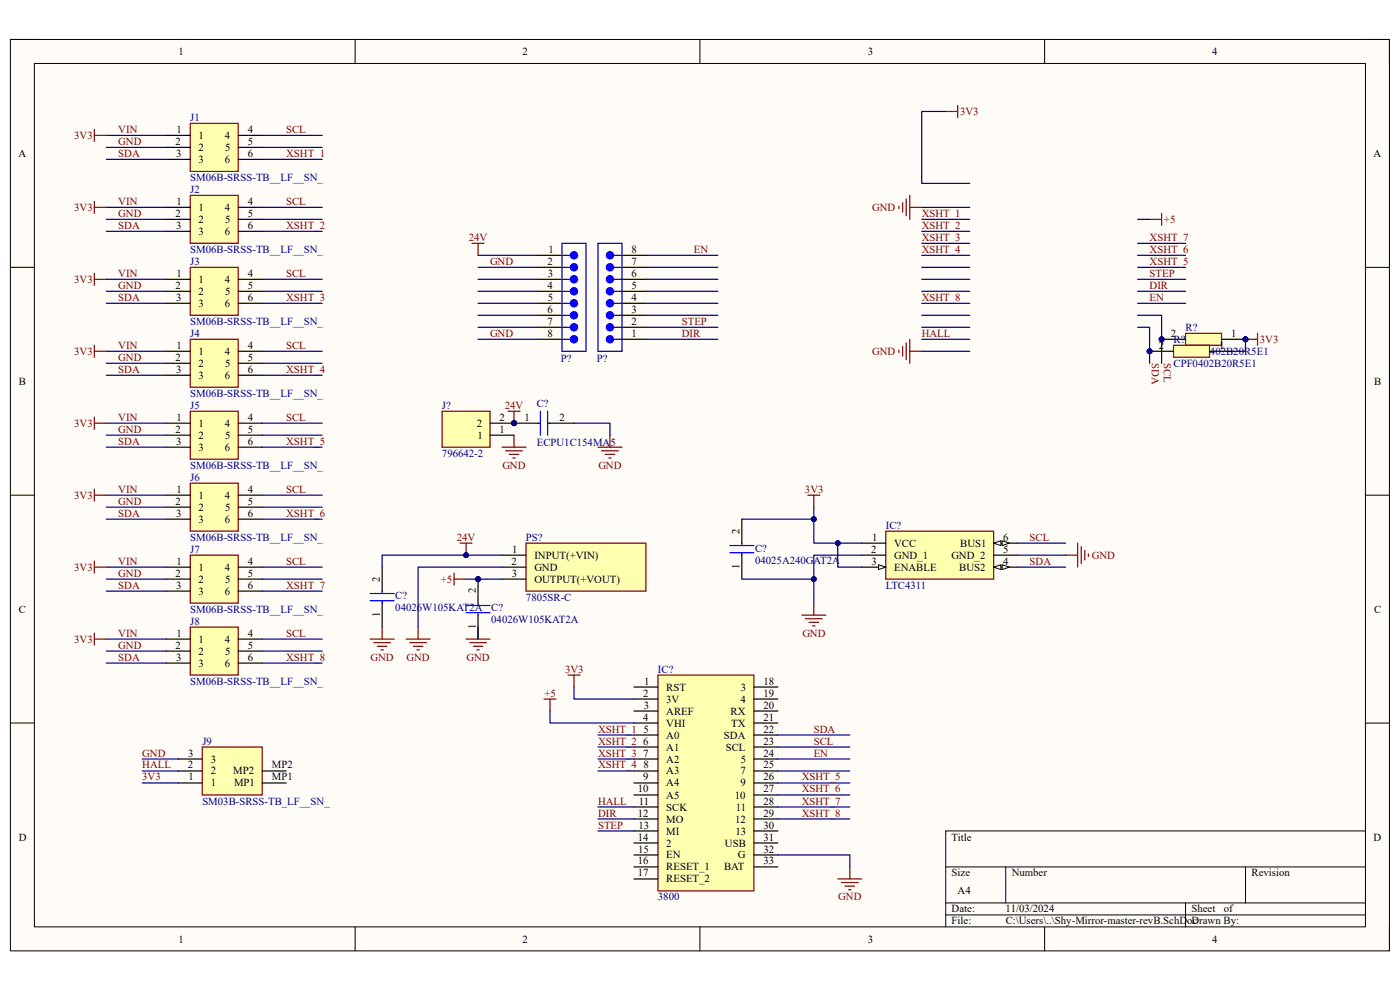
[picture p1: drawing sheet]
<svg xmlns="http://www.w3.org/2000/svg" width="297mm" height="210mm" viewBox="0 0 297 210" stroke-linecap="round" stroke-linejoin="round" font-family="sans-serif">
<path d="M2.2 8.4h292.6v193.3h-292.6z" fill-rule="evenodd" fill="#fffcf8"/>
<path d="M2.2 8.4h292.6v193.3h-292.6z" fill="none" stroke="#000" stroke-width=".21"/>
<path d="M7.3 13.5h282.4v183.1h-282.4z" fill-rule="evenodd" fill="#fffcf8"/>
<g fill="none" stroke="#000" stroke-width=".21">
<path d="M2.2 8.4h5.1M7.3 13.5h282.4v183.1h-282.4zM75.3 8.4v5.1M148.5 8.4v5.1M221.6 8.4v5.1M289.7 8.4h5.1v5.1M2.2 56.7h5.1M289.7 56.7h5.1M2.2 105h5.1M289.7 105.1h5.1M2.2 153.4h5.1M289.7 153.4h5.1"/>
<path d="M289.7 176.3h-89.1v20.3M75.3 196.6v5.1M148.5 196.6v5.1M200.6 183.9h89.1M200.6 191.5h89.1M200.6 194.1h89.1M213.4 183.9v7.6M221.6 196.6v5.1M251.5 191.5v5.1M264.2 183.9v7.6M294.8 196.6v5.1"/>
</g>
<path d="M200.6 23.6h2.6M203.2 22.4v2.5M190.7 43.7v.5M191.5 43v2M192.2 42.2v3.6M193 41.4v5.1M193 44h2.5" fill="none" stroke="#800000" stroke-width=".25"/>
<circle cx="264.2" cy="72" r=".51" fill="#000080"/>
<circle cx="264.2" cy="72" r=".51" fill="none" stroke="#000080" stroke-width=".21"/>
<circle cx="246.4" cy="72" r=".51" fill="#000080"/>
<circle cx="246.4" cy="72" r=".51" fill="none" stroke="#000080" stroke-width=".21"/>
<path d="M251.5 70.7h7.7v2.5h-7.7z" fill-rule="evenodd" fill="#ffffb0"/>
<path d="M251.5 70.7h7.7v2.5h-7.7z" fill="none" stroke="#800000" stroke-width=".25"/>
<path d="M259.2 72h5" fill="none" stroke="#000" stroke-width=".25"/>
<circle cx="264.2" cy="72" r=".51" fill="#000080"/>
<circle cx="264.2" cy="72" r=".51" fill="none" stroke="#000080" stroke-width=".21"/>
<path d="M246.4 72h5.1" fill="none" stroke="#000" stroke-width=".25"/>
<circle cx="246.4" cy="72" r=".51" fill="#000080"/>
<circle cx="246.4" cy="72" r=".51" fill="none" stroke="#000080" stroke-width=".21"/>
<circle cx="243.9" cy="74.5" r=".51" fill="#000080"/>
<circle cx="243.9" cy="74.5" r=".51" fill="none" stroke="#000080" stroke-width=".21"/>
<path d="M249 73.2h7.6v2.6h-7.6z" fill-rule="evenodd" fill="#ffffb0"/>
<path d="M249 73.2h7.6v2.6h-7.6z" fill="none" stroke="#800000" stroke-width=".25"/>
<path d="M243.9 74.5h5.1M256.6 74.5h5.1" fill="none" stroke="#000" stroke-width=".25"/>
<circle cx="243.9" cy="74.5" r=".51" fill="#000080"/>
<circle cx="243.9" cy="74.5" r=".51" fill="none" stroke="#000080" stroke-width=".21"/>
<path d="M264.2 72h2.6M266.8 70.7v2.5" fill="none" stroke="#800000" stroke-width=".25"/>
<circle cx="264.2" cy="72" r=".51" fill="#000080"/>
<circle cx="264.2" cy="72" r=".51" fill="none" stroke="#000080" stroke-width=".21"/>
<path d="M40.4 26.2h10.1v10.2h-10.1z" fill-rule="evenodd" fill="#ffffb0"/>
<path d="M40.4 26.2h10.1v10.2h-10.1z" fill="none" stroke="#800000" stroke-width=".25"/>
<path d="M35.3 28.7h5.1M35.3 31.3h5.1M35.3 33.8h5.1M50.5 28.7h5.1M50.5 31.3h5.1M50.5 33.8h5.1" fill="none" stroke="#000" stroke-width=".25"/>
<path d="M40.4 41.4h10.1v10.2h-10.1z" fill-rule="evenodd" fill="#ffffb0"/>
<path d="M40.4 41.4h10.1v10.2h-10.1z" fill="none" stroke="#800000" stroke-width=".25"/>
<path d="M35.3 44h5.1M35.3 46.5h5.1M35.3 49.1h5.1M50.5 44h5.1M50.5 46.5h5.1M50.5 49.1h5.1" fill="none" stroke="#000" stroke-width=".25"/>
<path d="M40.4 56.7h10.1v10.2h-10.1z" fill-rule="evenodd" fill="#ffffb0"/>
<path d="M40.4 56.7h10.1v10.2h-10.1z" fill="none" stroke="#800000" stroke-width=".25"/>
<path d="M35.3 59.3h5.1M50.5 59.3h5.1M35.3 61.8h5.1M35.3 64.3h5.1M50.5 61.8h5.1M50.5 64.3h5.1" fill="none" stroke="#000" stroke-width=".25"/>
<path d="M40.4 72h10.1v10.1h-10.1z" fill-rule="evenodd" fill="#ffffb0"/>
<path d="M40.4 72h10.1v10.1h-10.1z" fill="none" stroke="#800000" stroke-width=".25"/>
<path d="M35.3 74.5h5.1M35.3 77.1h5.1M35.3 79.6h5.1M50.5 74.5h5.1M50.5 77.1h5.1M50.5 79.6h5.1" fill="none" stroke="#000" stroke-width=".25"/>
<path d="M40.4 87.2h10.1v10.2h-10.1z" fill-rule="evenodd" fill="#ffffb0"/>
<path d="M40.4 87.2h10.1v10.2h-10.1z" fill="none" stroke="#800000" stroke-width=".25"/>
<path d="M35.3 89.8h5.1M35.3 92.3h5.1M35.3 94.9h5.1M50.5 89.8h5.1M50.5 92.3h5.1M50.5 94.9h5.1" fill="none" stroke="#000" stroke-width=".25"/>
<path d="M40.4 102.5h10.1v10.2h-10.1z" fill-rule="evenodd" fill="#ffffb0"/>
<path d="M40.4 102.5h10.1v10.2h-10.1z" fill="none" stroke="#800000" stroke-width=".25"/>
<path d="M35.3 105h5.1M35.3 107.6h5.1M35.3 110.1h5.1M50.5 105h5.1M50.5 107.6h5.1M50.5 110.1h5.1" fill="none" stroke="#000" stroke-width=".25"/>
<path d="M40.4 117.8h10.1v10.1h-10.1z" fill-rule="evenodd" fill="#ffffb0"/>
<path d="M40.4 117.8h10.1v10.1h-10.1z" fill="none" stroke="#800000" stroke-width=".25"/>
<path d="M35.3 120.3h5.1M35.3 122.9h5.1M35.3 125.4h5.1M50.5 120.3h5.1M50.5 122.9h5.1M50.5 125.4h5.1" fill="none" stroke="#000" stroke-width=".25"/>
<path d="M40.4 133h10.1v10.2h-10.1z" fill-rule="evenodd" fill="#ffffb0"/>
<path d="M40.4 133h10.1v10.2h-10.1z" fill="none" stroke="#800000" stroke-width=".25"/>
<path d="M35.3 135.6h5.1M35.3 138.1h5.1M50.5 135.6h5.1M50.5 138.1h5.1M35.3 140.7h5.1M50.5 140.7h5.1" fill="none" stroke="#000" stroke-width=".25"/>
<path d="M187.9 112.7h22.9v10.2h-22.9z" fill-rule="evenodd" fill="#ffffb0"/>
<path d="M187.9 112.7h22.9v10.2h-22.9z" fill="none" stroke="#800000" stroke-width=".25"/>
<path d="M182.8 115.2h5.1M182.8 117.8h5.1M182.8 120.3h5.1" fill="none" stroke="#000" stroke-width=".25"/>
<path d="M186.4 119.8l1.5 .5-1.5 .5z" fill="#f8fcff"/>
<path d="M186.4 119.8l1.5 .5-1.5 .5z" fill="none" stroke="#000" stroke-width=".21"/>
<path d="M210.8 115.2h5.1" fill="none" stroke="#000" stroke-width=".25"/>
<path d="M210.8 115.2l1.5-.5v1z" fill="#f8fcff"/>
<path d="M210.8 115.2l1.5-.5v1z" fill="none" stroke="#000" stroke-width=".21"/>
<path d="M212.6 114.7l1.5 .5-1.5 .5z" fill="#f8fcff"/>
<path d="M212.6 114.7l1.5 .5-1.5 .5z" fill="none" stroke="#000" stroke-width=".21"/>
<path d="M210.8 117.8h5.1M210.8 120.3h5.1" fill="none" stroke="#000" stroke-width=".25"/>
<path d="M210.8 120.3l1.5-.5v1z" fill="#f8fcff"/>
<path d="M210.8 120.3l1.5-.5v1z" fill="none" stroke="#000" stroke-width=".21"/>
<path d="M212.6 119.8l1.5 .5-1.5 .5z" fill="#f8fcff"/>
<path d="M212.6 119.8l1.5 .5-1.5 .5z" fill="none" stroke="#000" stroke-width=".21"/>
<path d="M171.4 105.1h2.5M172.7 105v2.6M226.1 117.8h2.5M228.6 115.2v5.1M229.4 116v3.5M230.1 116.7v2.1M230.9 117.5v.5M170.1 130.5h5.1M170.9 131.3h3.5M171.6 132h2.1M172.4 132.8h.5M172.7 127.9v2.6" fill="none" stroke="#800000" stroke-width=".25"/>
<path d="M157.4 110.1v5.1M157.4 117.8v5.1" fill="none" stroke="#000" stroke-width=".25"/>
<path d="M154.8 117.3h5.1M154.8 115.7h5.1M157.4 115.2v.5M157.4 117.3v.5" fill="none" stroke="#00f" stroke-width=".25"/>
<path d="M42.9 158.5h12.7v10.1h-12.7z" fill-rule="evenodd" fill="#ffffb0"/>
<path d="M42.9 158.5h12.7v10.1h-12.7z" fill="none" stroke="#800000" stroke-width=".25"/>
<path d="M37.8 166.1h5.1M37.8 163.6h5.1M37.8 161h5.1M55.6 166.1h5.1M55.6 163.6h5.1" fill="none" stroke="#000" stroke-width=".25"/>
<path d="M200.6 23.6h-5.1v15.3h10.2M195.5 44h10.2M241.3 69.4h2.6v7.7" fill="none" stroke="#000080" stroke-width=".25"/>
<circle cx="243.9" cy="74.5" r=".51" fill="#000080"/>
<circle cx="243.9" cy="74.5" r=".51" fill="none" stroke="#000080" stroke-width=".21"/>
<path d="M241.3 66.9h5.1v10.2" fill="none" stroke="#000080" stroke-width=".25"/>
<circle cx="246.4" cy="72" r=".51" fill="#000080"/>
<circle cx="246.4" cy="72" r=".51" fill="none" stroke="#000080" stroke-width=".21"/>
<path d="M264.2 72v2.5h-2.5" fill="none" stroke="#000080" stroke-width=".25"/>
<circle cx="264.2" cy="72" r=".51" fill="#000080"/>
<circle cx="264.2" cy="72" r=".51" fill="none" stroke="#000080" stroke-width=".21"/>
<g fill="none" stroke="#000080" stroke-width=".25">
<path d="M22.6 28.7h12.7M22.6 31.3h12.7M22.6 33.8h12.7M55.6 28.7h12.7M55.6 31.3h12.7M55.6 33.8h12.7M22.6 44h12.7M22.6 46.5h12.7M22.6 49.1h12.7M55.6 44h12.7M55.6 46.5h12.7M55.6 49.1h12.7"/>
<path d="M55.6 59.3h12.7M195.5 46.5h10.2M195.5 49.1h10.2M195.5 59.3h10.2M195.5 51.6h10.2M195.5 54.2h10.2M195.5 56.7h10.2M22.6 61.8h12.7M22.6 64.3h12.7M22.6 74.5h12.7M22.6 79.6h12.7M55.6 61.8h12.7"/>
<path d="M55.6 64.3h12.7M55.6 74.5h12.7M55.6 79.6h12.7M55.6 77.1h12.7M195.5 61.8h10.2M195.5 64.3h10.2M22.6 92.3h12.7M22.6 94.9h12.7M55.6 92.3h12.7M55.6 94.9h12.7M55.6 89.8h12.7M22.6 105h12.7"/>
<path d="M22.6 107.6h12.7M22.6 110.1h12.7M55.6 105h12.7M55.6 107.6h12.7M55.6 110.1h12.7M182.8 117.8h-10.1v10.1M22.6 120.3h12.7M22.6 122.9h12.7M22.6 125.4h12.7M22.6 135.6h12.7M22.6 138.1h12.7M55.6 120.3h12.7"/>
<path d="M55.6 122.9h12.7M55.6 125.4h12.7M55.6 135.6h12.7M55.6 138.1h12.7M22.6 140.7h12.7M55.6 140.7h12.7"/>
</g>
<circle cx="172.7" cy="122.9" r=".51" fill="#000080"/>
<circle cx="172.7" cy="122.9" r=".51" fill="none" stroke="#000080" stroke-width=".21"/>
<path d="M177.7 115.2v5.1h5.1M215.9 115.2h10.2M215.9 117.8h10.2M215.9 120.3h10.2" fill="none" stroke="#000080" stroke-width=".25"/>
<circle cx="177.7" cy="115.2" r=".51" fill="#000080"/>
<circle cx="177.7" cy="115.2" r=".51" fill="none" stroke="#000080" stroke-width=".21"/>
<path d="M172.7 107.6v7.6h10.1" fill="none" stroke="#000080" stroke-width=".25"/>
<circle cx="177.7" cy="115.2" r=".51" fill="#000080"/>
<circle cx="177.7" cy="115.2" r=".51" fill="none" stroke="#000080" stroke-width=".21"/>
<circle cx="172.7" cy="110.1" r=".51" fill="#000080"/>
<circle cx="172.7" cy="110.1" r=".51" fill="none" stroke="#000080" stroke-width=".21"/>
<path d="M157.4 110.1h15.3" fill="none" stroke="#000080" stroke-width=".25"/>
<circle cx="172.7" cy="110.1" r=".51" fill="#000080"/>
<circle cx="172.7" cy="110.1" r=".51" fill="none" stroke="#000080" stroke-width=".21"/>
<path d="M157.4 122.9h15.3" fill="none" stroke="#000080" stroke-width=".25"/>
<circle cx="172.7" cy="122.9" r=".51" fill="#000080"/>
<circle cx="172.7" cy="122.9" r=".51" fill="none" stroke="#000080" stroke-width=".21"/>
<path d="M22.6 59.3h12.7M22.6 77.1h12.7M195.5 72h10.2M195.5 74.5h10.2M22.6 89.8h12.7M30.2 161h7.6M30.2 163.6h7.6M30.2 166.1h7.6" fill="none" stroke="#000080" stroke-width=".25"/>
<g fill="none" stroke="#800000" stroke-width=".25">
<path d="M20 27.5v2.5M20 28.7h2.6M20 42.7v2.6M20 58v2.5M20 59.3h2.6M20 44h2.6M20 73.2v2.6M20 74.5h2.6M190.7 74.3v.5M191.5 73.5v2M192.2 72.7v3.6M193 74.5h2.5"/>
<path d="M193 72v5.1M20 88.5v2.6M20 89.8h2.6M20 103.8v2.5M20 119v2.6M20 105h2.6M20 134.3v2.5M20 135.6h2.6M20 120.3h2.6"/>
</g>
<path d="M114.1 56.7h5.1M114.1 54.2h5.1" fill="none" stroke="#000" stroke-width=".25"/>
<path d="M119.2 56.7h1.8" fill="none" stroke="#00f" stroke-width=".25"/>
<circle cx="121.8" cy="56.7" r=".76" fill="#00f"/>
<g fill="none" stroke="#00f" stroke-width=".25">
<path d="M119.2 54.2h1.8M119.2 59.3h1.8"/>
<circle cx="121.8" cy="56.7" r=".76"/>
</g>
<path d="M114.1 59.3h5.1" fill="none" stroke="#000" stroke-width=".25"/>
<circle cx="121.8" cy="59.2" r=".76" fill="#00f"/>
<g fill="none" stroke="#00f" stroke-width=".25">
<path d="M119.2 61.8h1.8"/>
<circle cx="121.8" cy="59.2" r=".76"/>
</g>
<path d="M114.1 61.8h5.1" fill="none" stroke="#000" stroke-width=".25"/>
<circle cx="121.8" cy="61.8" r=".76" fill="#00f"/>
<g fill="none" stroke="#00f" stroke-width=".25">
<path d="M119.2 64.3h1.8"/>
<circle cx="121.8" cy="61.8" r=".76"/>
</g>
<path d="M114.1 64.3h5.1" fill="none" stroke="#000" stroke-width=".25"/>
<circle cx="121.8" cy="64.3" r=".76" fill="#00f"/>
<g fill="none" stroke="#00f" stroke-width=".25">
<path d="M119.2 66.9h1.8"/>
<circle cx="121.8" cy="64.3" r=".76"/>
</g>
<path d="M114.1 66.9h5.1" fill="none" stroke="#000" stroke-width=".25"/>
<circle cx="121.8" cy="66.9" r=".76" fill="#00f"/>
<g fill="none" stroke="#00f" stroke-width=".25">
<path d="M119.2 69.4h1.8"/>
<circle cx="121.8" cy="66.9" r=".76"/>
</g>
<path d="M114.1 69.4h5.1" fill="none" stroke="#000" stroke-width=".25"/>
<circle cx="121.8" cy="69.4" r=".76" fill="#00f"/>
<g fill="none" stroke="#00f" stroke-width=".25">
<path d="M119.2 72h1.8"/>
<circle cx="121.8" cy="69.4" r=".76"/>
</g>
<path d="M114.1 72h5.1" fill="none" stroke="#000" stroke-width=".25"/>
<circle cx="121.8" cy="72" r=".76" fill="#00f"/>
<g fill="none" stroke="#00f" stroke-width=".25">
<path d="M119.2 51.6h5.1v22.9h-5.1z"/>
<circle cx="121.8" cy="72" r=".76"/>
</g>
<circle cx="121.8" cy="54.2" r=".76" fill="#00f"/>
<g fill="none" stroke="#00f" stroke-width=".25">
<path d="M130.2 69.4h1.7"/>
<circle cx="121.8" cy="54.2" r=".76"/>
</g>
<path d="M131.9 69.4h5.1M131.9 72h5.1" fill="none" stroke="#000" stroke-width=".25"/>
<circle cx="129.4" cy="69.4" r=".76" fill="#00f"/>
<g fill="none" stroke="#00f" stroke-width=".25">
<path d="M130.2 72h1.7M130.2 66.9h1.7"/>
<circle cx="129.4" cy="69.4" r=".76"/>
</g>
<path d="M131.9 66.9h5.1" fill="none" stroke="#000" stroke-width=".25"/>
<circle cx="129.4" cy="66.9" r=".76" fill="#00f"/>
<g fill="none" stroke="#00f" stroke-width=".25">
<path d="M130.2 64.3h1.7"/>
<circle cx="129.4" cy="66.9" r=".76"/>
</g>
<path d="M131.9 64.3h5.1" fill="none" stroke="#000" stroke-width=".25"/>
<circle cx="129.4" cy="64.3" r=".76" fill="#00f"/>
<g fill="none" stroke="#00f" stroke-width=".25">
<path d="M130.2 61.8h1.7"/>
<circle cx="129.4" cy="64.3" r=".76"/>
</g>
<path d="M131.9 61.8h5.1" fill="none" stroke="#000" stroke-width=".25"/>
<circle cx="129.4" cy="61.8" r=".76" fill="#00f"/>
<g fill="none" stroke="#00f" stroke-width=".25">
<path d="M130.2 59.3h1.7"/>
<circle cx="129.4" cy="61.8" r=".76"/>
</g>
<path d="M131.9 59.3h5.1" fill="none" stroke="#000" stroke-width=".25"/>
<circle cx="129.4" cy="59.2" r=".76" fill="#00f"/>
<g fill="none" stroke="#00f" stroke-width=".25">
<path d="M130.2 56.7h1.7"/>
<circle cx="129.4" cy="59.2" r=".76"/>
</g>
<path d="M131.9 56.7h5.1" fill="none" stroke="#000" stroke-width=".25"/>
<circle cx="129.4" cy="56.7" r=".76" fill="#00f"/>
<g fill="none" stroke="#00f" stroke-width=".25">
<path d="M130.2 54.2h1.7"/>
<circle cx="129.4" cy="56.7" r=".76"/>
</g>
<path d="M131.9 54.2h5.1" fill="none" stroke="#000" stroke-width=".25"/>
<circle cx="129.4" cy="54.2" r=".76" fill="#00f"/>
<g fill="none" stroke="#00f" stroke-width=".25">
<path d="M126.9 51.6h5v22.9h-5z"/>
<circle cx="129.4" cy="54.2" r=".76"/>
</g>
<circle cx="129.4" cy="72" r=".76" fill="#00f"/>
<circle cx="129.4" cy="72" r=".76" fill="none" stroke="#00f" stroke-width=".25"/>
<g fill="none" stroke="#000080" stroke-width=".25">
<path d="M101.4 54.2h12.7M101.4 56.7h12.7M101.4 59.3h12.7M137 54.2h15.3M137 56.7h15.3M137 59.3h15.3M241.3 54.2h10.2M241.3 56.7h10.2M241.3 59.3h10.2M241.3 51.6h10.2M101.4 61.8h12.7M101.4 64.3h12.7"/>
<path d="M101.4 66.9h12.7M101.4 69.4h12.7M101.4 72h12.7M137 61.8h15.3M137 64.3h15.3M137 66.9h15.3M137 69.4h15.3M137 72h15.3M195.5 66.9h10.2M195.5 69.4h10.2M241.3 61.8h10.2M241.3 64.3h10.2"/>
</g>
<circle cx="109.1" cy="89.8" r=".51" fill="#000080"/>
<circle cx="109.1" cy="89.8" r=".51" fill="none" stroke="#000080" stroke-width=".21"/>
<path d="M93.8 87.2h10.2v7.7h-10.2z" fill-rule="evenodd" fill="#ffffb0"/>
<path d="M93.8 87.2h10.2v7.7h-10.2z" fill="none" stroke="#800000" stroke-width=".25"/>
<path d="M104 92.3h5.1M104 89.8h5.1" fill="none" stroke="#000" stroke-width=".25"/>
<circle cx="109.1" cy="89.8" r=".51" fill="#000080"/>
<circle cx="109.1" cy="89.8" r=".51" fill="none" stroke="#000080" stroke-width=".21"/>
<path d="M107.8 87.2h2.5M109.1 87.2v2.6" fill="none" stroke="#800000" stroke-width=".25"/>
<circle cx="109.1" cy="89.8" r=".51" fill="#000080"/>
<circle cx="109.1" cy="89.8" r=".51" fill="none" stroke="#000080" stroke-width=".21"/>
<path d="M106.5 94.9h5.1M107.3 95.6h3.5M108 96.4h2.1M108.8 97.2h.5M109.1 92.3v2.6" fill="none" stroke="#800000" stroke-width=".25"/>
<path d="M111.6 115.2h25.4v10.2h-25.4z" fill-rule="evenodd" fill="#ffffb0"/>
<path d="M97.6 115.2h2.5M98.9 115.2v2.6M111.6 115.2h25.4v10.2h-25.4z" fill="none" stroke="#800000" stroke-width=".25"/>
<path d="M106.5 117.8h5.1M106.5 120.3h5.1M106.5 122.9h5.1" fill="none" stroke="#000" stroke-width=".25"/>
<circle cx="98.9" cy="117.8" r=".51" fill="#000080"/>
<circle cx="98.9" cy="117.8" r=".51" fill="none" stroke="#000080" stroke-width=".21"/>
<path d="M86.2 135.6h5M86.9 136.3h3.6M87.7 137.1h2M88.4 137.9h.6M88.7 133v2.6" fill="none" stroke="#800000" stroke-width=".25"/>
<path d="M98.9 122.9h7.6M106.5 120.3h-17.8v12.7" fill="none" stroke="#000080" stroke-width=".25"/>
<circle cx="101.4" cy="122.9" r=".51" fill="#000080"/>
<circle cx="101.4" cy="122.9" r=".51" fill="none" stroke="#000080" stroke-width=".21"/>
<path d="M100.1 51.6h2.6M101.4 51.6v2.6M243.9 46.5h2.5M246.4 45.3v2.5M96.3 121.6v2.5M96.3 122.9h2.6" fill="none" stroke="#800000" stroke-width=".25"/>
<path d="M241.3 46.5h2.6" fill="none" stroke="#000080" stroke-width=".25"/>
<circle cx="101.4" cy="122.9" r=".51" fill="#000080"/>
<circle cx="101.4" cy="122.9" r=".51" fill="none" stroke="#000080" stroke-width=".21"/>
<path d="M101.4 122.9v5M101.4 130.5v5.1" fill="none" stroke="#000" stroke-width=".25"/>
<circle cx="101.4" cy="122.9" r=".51" fill="#000080"/>
<circle cx="101.4" cy="122.9" r=".51" fill="none" stroke="#000080" stroke-width=".21"/>
<path d="M78.5 127.4h5.1M78.5 125.9h5.1M81.1 125.4v.5M81.1 127.4v.5M98.9 130h5.1M98.9 128.4h5.1M101.4 127.9v.5M101.4 130v.5" fill="none" stroke="#00f" stroke-width=".25"/>
<path d="M81.1 120.3v5.1M81.1 127.9v5.1" fill="none" stroke="#000" stroke-width=".25"/>
<path d="M106.5 117.8h-25.4v2.5" fill="none" stroke="#000080" stroke-width=".25"/>
<circle cx="98.9" cy="117.8" r=".51" fill="#000080"/>
<circle cx="98.9" cy="117.8" r=".51" fill="none" stroke="#000080" stroke-width=".21"/>
<path d="M78.5 135.6h5.1M79.3 136.3h3.5M80.1 137.1h2M80.8 137.9h.5M81.1 133v2.6M98.9 135.6h5.1M99.6 136.3h3.6M100.4 137.1h2M101.2 137.9h.5M101.4 133v2.6" fill="none" stroke="#800000" stroke-width=".25"/>
<path d="M101.4 133v2.6" fill="none" stroke="#000080" stroke-width=".25"/>
<circle cx="109.1" cy="89.8" r=".51" fill="#000080"/>
<circle cx="109.1" cy="89.8" r=".51" fill="none" stroke="#000080" stroke-width=".21"/>
<path d="M109.1 89.8h5" fill="none" stroke="#000" stroke-width=".25"/>
<circle cx="109.1" cy="89.8" r=".51" fill="#000080"/>
<circle cx="109.1" cy="89.8" r=".51" fill="none" stroke="#000080" stroke-width=".21"/>
<path d="M116.7 89.8h5.1" fill="none" stroke="#000" stroke-width=".25"/>
<path d="M114.1 89.8h.5M114.6 87.2v5.1M116.2 87.2v5.1M116.2 89.8h.5" fill="none" stroke="#00f" stroke-width=".25"/>
<path d="M126.9 94.9h5M127.6 95.6h3.6M128.4 96.4h2M129.1 97.2h.6M129.4 92.3v2.6" fill="none" stroke="#800000" stroke-width=".25"/>
<path d="M121.8 89.8h7.6v2.5" fill="none" stroke="#000080" stroke-width=".25"/>
<path d="M139.6 143.2h20.3v45.8h-20.3z" fill-rule="evenodd" fill="#ffffb0"/>
<path d="M115.4 148.3h2.6M116.7 148.3v2.5M120.5 143.2h2.5M121.8 143.2v2.5M139.6 143.2h20.3v45.8h-20.3zM177.7 186.5h5.1M178.5 187.2h3.6M179.3 188h2M180 188.7h.5M180.3 183.9v2.6" fill="none" stroke="#800000" stroke-width=".25"/>
<g fill="none" stroke="#000" stroke-width=".25">
<path d="M134.5 145.7h5.1M134.5 148.3h5.1M134.5 150.8h5.1M134.5 153.4h5.1M134.5 155.9h5.1M134.5 158.5h5.1M159.9 145.7h5.1M159.9 148.3h5.1M159.9 150.8h5.1M159.9 153.4h5.1M159.9 155.9h5.1M159.9 158.5h5.1"/>
<path d="M134.5 161h5.1M134.5 163.6h5.1M134.5 166.1h5.1M134.5 168.6h5.1M134.5 171.2h5.1M134.5 173.7h5.1M134.5 176.3h5.1M134.5 178.8h5.1M159.9 161h5.1M159.9 163.6h5.1M159.9 166.1h5.1M159.9 168.6h5.1"/>
<path d="M159.9 171.2h5.1M159.9 173.7h5.1M159.9 176.3h5.1M159.9 178.8h5.1M134.5 181.4h5.1M134.5 183.9h5.1M134.5 186.5h5.1M159.9 181.4h5.1M159.9 183.9h5.1"/>
</g>
<g fill="none" stroke="#000080" stroke-width=".25">
<path d="M116.7 150.8v2.6h17.8M121.8 145.7v2.6h12.7M126.9 155.9h7.6M126.9 158.5h7.6M165 155.9h15.3M165 158.5h15.3M126.9 171.2h7.6M126.9 163.6h7.6M126.9 161h7.6M126.9 173.7h7.6M126.9 176.3h7.6M165 173.7h15.3"/>
<path d="M165 171.2h15.3M165 168.6h15.3M165 166.1h15.3M165 163.6h15.3M165 161h15.3M165 181.4h15.3v2.5"/>
</g>
<g font-size="2.3">
<text x="37.9" y="11.7">1</text>
<text x="110.9" y="11.7">2</text>
<text x="184.1" y="11.7">3</text>
<text x="257.1" y="11.7">4</text>
<text x="37.5" y="28.2">1</text>
<text x="42.1" y="29.5">1</text>
<text x="47.7" y="29.5">4</text>
<text x="52.6" y="28.2">4</text>
<text x="3.9" y="33.3">A</text>
<text x="37.3" y="30.7">2</text>
<text x="37.4" y="33.3">3</text>
<text x="42.1" y="32">2</text>
<text x="42.1" y="34.6">3</text>
<text x="47.7" y="34.6">6</text>
<text x="47.8" y="32">5</text>
<text x="52.6" y="30.7">5</text>
<text x="52.6" y="33.3">6</text>
<text x="291.4" y="33.3">A</text>
<text x="37.3" y="46">2</text>
<text x="37.5" y="43.5">1</text>
<text x="42.1" y="44.7">1</text>
<text x="42.1" y="47.3">2</text>
<text x="47.7" y="44.7">4</text>
<text x="47.8" y="47.3">5</text>
<text x="52.6" y="43.5">4</text>
<text x="52.6" y="46">5</text>
<text x="37.4" y="48.6">3</text>
<text x="42.1" y="49.8">3</text>
<text x="47.7" y="49.8">6</text>
<text x="52.6" y="48.6">6</text>
<text x="116.3" y="53.6">1</text>
<text x="134" y="53.6">8</text>
<text x="37.5" y="58.7">1</text>
<text x="42.1" y="60">1</text>
<text x="47.7" y="60">4</text>
<text x="52.6" y="58.7">4</text>
<text x="116.1" y="56.2">2</text>
<text x="116.2" y="58.7">3</text>
<text x="134" y="58.7">6</text>
<text x="134" y="56.2">7</text>
<text x="37.3" y="61.3">2</text>
<text x="37.4" y="63.8">3</text>
<text x="42.1" y="62.6">2</text>
<text x="42.1" y="65.1">3</text>
<text x="47.7" y="65.1">6</text>
<text x="47.8" y="62.6">5</text>
<text x="52.6" y="61.3">5</text>
<text x="52.6" y="63.8">6</text>
<text x="116.1" y="61.3">4</text>
<text x="116.2" y="63.8">5</text>
<text x="134" y="63.8">4</text>
<text x="134" y="61.3">5</text>
<text x="116.1" y="66.4">6</text>
<text x="116.2" y="68.9">7</text>
<text x="116.2" y="71.5">8</text>
<text x="134" y="68.9">2</text>
<text x="134" y="71.5">1</text>
<text x="134" y="66.4">3</text>
<text x="248.4" y="71.5">2</text>
<text x="261.2" y="71.5">1</text>
<text x="37.3" y="76.5">2</text>
<text x="37.5" y="74">1</text>
<text x="42.1" y="75.3">1</text>
<text x="42.1" y="77.8">2</text>
<text x="47.7" y="75.3">4</text>
<text x="47.8" y="77.8">5</text>
<text x="52.6" y="74">4</text>
<text x="52.6" y="76.5">5</text>
<text x="245.9" y="74">2</text>
<text x="258.6" y="74">1</text>
<text x="4" y="81.6">B</text>
<text x="37.4" y="79.1">3</text>
<text x="42.1" y="80.3">3</text>
<text x="47.7" y="80.3">6</text>
<text x="52.6" y="79.1">6</text>
<text x="291.5" y="81.6">B</text>
<text x="37.5" y="89.3">1</text>
<text x="52.6" y="89.3">4</text>
<text x="106" y="89.3">2</text>
<text x="111.3" y="89.3">1</text>
<text x="118.7" y="89.3">2</text>
<text x="37.3" y="91.8">2</text>
<text x="37.4" y="94.4">3</text>
<text x="42.1" y="90.6">1</text>
<text x="42.1" y="93.1">2</text>
<text x="42.1" y="95.6">3</text>
<text x="47.7" y="90.6">4</text>
<text x="47.7" y="95.6">6</text>
<text x="47.8" y="93.1">5</text>
<text x="52.6" y="91.8">5</text>
<text x="52.6" y="94.4">6</text>
<text x="101.1" y="90.6">2</text>
<text x="101.3" y="93.1">1</text>
<text x="106" y="91.8">1</text>
<text x="37.3" y="107.1">2</text>
<text x="37.5" y="104.5">1</text>
<text x="42.1" y="105.8">1</text>
<text x="47.7" y="105.8">4</text>
<text x="52.6" y="104.5">4</text>
<text x="52.6" y="107.1">5</text>
<text x="37.4" y="109.6">3</text>
<text x="42.1" y="108.3">2</text>
<text x="42.1" y="110.9">3</text>
<text x="47.7" y="110.9">6</text>
<text x="47.8" y="108.3">5</text>
<text x="52.6" y="109.6">6</text>
<text x="156.9" y="113.2" transform="rotate(-90 156.9 113.2)">2</text>
<text x="37.5" y="119.8">1</text>
<text x="52.6" y="119.8">4</text>
<text x="108.5" y="119.8">2</text>
<text x="108.7" y="117.3">1</text>
<text x="113.4" y="118.5">INPUT(+VIN)</text>
<text x="184.8" y="117.3">2</text>
<text x="184.9" y="119.8">3</text>
<text x="185" y="114.7">1</text>
<text x="189.7" y="116">VCC</text>
<text x="189.7" y="118.5">GND_1</text>
<text x="201.8" y="118.5">GND_2</text>
<text x="203.7" y="116">BUS1</text>
<text x="212.9" y="114.7">6</text>
<text x="212.9" y="117.3">5</text>
<text x="212.9" y="119.8">4</text>
<text x="37.3" y="122.3">2</text>
<text x="37.4" y="124.9">3</text>
<text x="42.1" y="121.1">1</text>
<text x="42.1" y="123.6">2</text>
<text x="47.7" y="121.1">4</text>
<text x="47.8" y="123.6">5</text>
<text x="52.6" y="122.3">5</text>
<text x="52.6" y="124.9">6</text>
<text x="80.6" y="123.4" transform="rotate(-90 80.6 123.4)">2</text>
<text x="100.9" y="125.9" transform="rotate(-90 100.9 125.9)">2</text>
<text x="108.6" y="122.3">3</text>
<text x="113.4" y="121.1">GND</text>
<text x="113.4" y="123.6">OUTPUT(+VOUT)</text>
<text x="156.9" y="120.6" transform="rotate(-90 156.9 120.6)">1</text>
<text x="189.7" y="121.1">ENABLE</text>
<text x="203.5" y="121.1">BUS2</text>
<text x="4" y="130">C</text>
<text x="42.1" y="126.2">3</text>
<text x="47.7" y="126.2">6</text>
<text x="80.6" y="130.9" transform="rotate(-90 80.6 130.9)">1</text>
<text x="291.5" y="130">C</text>
<text x="37.3" y="137.6">2</text>
<text x="37.5" y="135">1</text>
<text x="42.1" y="136.3">1</text>
<text x="47.7" y="136.3">4</text>
<text x="52.6" y="135">4</text>
<text x="52.6" y="137.6">5</text>
<text x="100.9" y="133.4" transform="rotate(-90 100.9 133.4)">1</text>
<text x="37.4" y="140.1">3</text>
<text x="42.1" y="138.9">2</text>
<text x="42.1" y="141.4">3</text>
<text x="47.7" y="141.4">6</text>
<text x="47.8" y="138.9">5</text>
<text x="52.6" y="140.1">6</text>
<text x="136.5" y="147.8">2</text>
<text x="136.7" y="145.2">1</text>
<text x="141.4" y="146.5">RST</text>
<text x="141.4" y="149.1">3V</text>
<text x="157.1" y="149.1">4</text>
<text x="157.2" y="146.5">3</text>
<text x="162" y="145.2">18</text>
<text x="162" y="147.8">19</text>
<text x="136.5" y="152.9">4</text>
<text x="136.5" y="155.4">5</text>
<text x="136.6" y="150.3">3</text>
<text x="141.4" y="151.6">AREF</text>
<text x="141.4" y="154.1">VHI</text>
<text x="155" y="151.6">RX</text>
<text x="155.1" y="154.1">TX</text>
<text x="162" y="150.3">20</text>
<text x="162" y="152.9">21</text>
<text x="162" y="155.4">22</text>
<text x="39.9" y="160.5">3</text>
<text x="44.7" y="161.8">3</text>
<text x="136.5" y="157.9">6</text>
<text x="136.5" y="160.5">7</text>
<text x="141.4" y="156.7">A0</text>
<text x="141.4" y="159.2">A1</text>
<text x="141.4" y="161.8">A2</text>
<text x="153.6" y="156.7">SDA</text>
<text x="154" y="159.2">SCL</text>
<text x="157.1" y="161.8">5</text>
<text x="162" y="157.9">23</text>
<text x="162" y="160.5">24</text>
<text x="39.8" y="163">2</text>
<text x="40" y="165.6">1</text>
<text x="44.7" y="166.8">1</text>
<text x="44.7" y="164.3">2</text>
<text x="49.5" y="164.3">MP2</text>
<text x="49.7" y="166.8">MP1</text>
<text x="57.7" y="165.6">MP1</text>
<text x="57.7" y="163">MP2</text>
<text x="136.5" y="165.6">9</text>
<text x="136.5" y="163">8</text>
<text x="141.4" y="164.3">A3</text>
<text x="141.4" y="166.8">A4</text>
<text x="157.1" y="164.3">7</text>
<text x="157.1" y="166.8">9</text>
<text x="162" y="163">25</text>
<text x="162" y="165.6">26</text>
<text x="135.3" y="168.1">10</text>
<text x="135.3" y="173.2">12</text>
<text x="135.5" y="170.7">11</text>
<text x="141.4" y="169.4">A5</text>
<text x="141.4" y="172">SCK</text>
<text x="155.9" y="169.4">10</text>
<text x="156.1" y="172">11</text>
<text x="162" y="168.1">27</text>
<text x="162" y="170.7">28</text>
<text x="162" y="173.2">29</text>
<text x="4" y="178.3">D</text>
<text x="135.3" y="178.3">14</text>
<text x="135.4" y="175.8">13</text>
<text x="141.4" y="174.5">MO</text>
<text x="141.4" y="177">MI</text>
<text x="141.4" y="179.6">2</text>
<text x="153.8" y="179.6">USB</text>
<text x="156" y="174.5">12</text>
<text x="156" y="177">13</text>
<text x="162" y="175.8">30</text>
<text x="162" y="178.3">31</text>
<text x="201.9" y="178.3">Title</text>
<text x="291.4" y="178.3">D</text>
<text x="135.3" y="183.4">16</text>
<text x="135.3" y="185.9">17</text>
<text x="135.4" y="180.8">15</text>
<text x="141.4" y="182.1">EN</text>
<text x="141.4" y="184.7">RESET_1</text>
<text x="153.6" y="184.7">BAT</text>
<text x="156.5" y="182.1">G</text>
<text x="162" y="180.8">32</text>
<text x="162" y="183.4">33</text>
<text x="201.9" y="185.9">Size</text>
<text x="214.6" y="185.9">Number</text>
<text x="265.5" y="185.9">Revision</text>
<text x="141.4" y="187.2">RESET_2</text>
<text x="203.2" y="189.7">A4</text>
<text x="201.9" y="193.5">Date:</text>
<text x="201.9" y="196.1">File:</text>
<text x="213.3" y="193.5">11/03/2024</text>
<text x="213.4" y="196.1">C:\Users\..\Shy-Mirror-master-revB.SchDoc</text>
<text x="252.8" y="193.5">Sheet</text>
<text x="252.8" y="196.1">Drawn By:</text>
<text x="259.6" y="193.5">of</text>
<text x="37.9" y="199.9">1</text>
<text x="110.9" y="199.9">2</text>
<text x="184.1" y="199.9">3</text>
<text x="257.1" y="199.9">4</text>
</g>
<g font-size="2.3" fill="#800000">
<text x="15.7" y="29.5">3V3</text>
<text x="25.1" y="28.2">VIN</text>
<text x="60.7" y="28.2">SCL</text>
<text x="203.7" y="24.4">3V3</text>
<text x="25.1" y="30.7">GND</text>
<text x="25.1" y="33.3">SDA</text>
<text x="60.7" y="33.3">XSHT_1</text>
<text x="15.7" y="44.7">3V3</text>
<text x="25.1" y="43.5">VIN</text>
<text x="25.1" y="46">GND</text>
<text x="60.7" y="43.5">SCL</text>
<text x="185" y="44.7">GND</text>
<text x="195.5" y="46">XSHT_1</text>
<text x="246.9" y="47.3">+5</text>
<text x="25.1" y="48.6">SDA</text>
<text x="60.7" y="48.6">XSHT_2</text>
<text x="99.4" y="51.1">24V</text>
<text x="147.2" y="53.6">EN</text>
<text x="195.5" y="48.6">XSHT_2</text>
<text x="195.5" y="51.1">XSHT_3</text>
<text x="195.5" y="53.6">XSHT_4</text>
<text x="243.9" y="53.6">XSHT_6</text>
<text x="243.9" y="51.1">XSHT_7</text>
<text x="15.7" y="60">3V3</text>
<text x="25.1" y="58.7">VIN</text>
<text x="60.7" y="58.7">SCL</text>
<text x="104" y="56.2">GND</text>
<text x="243.9" y="58.7">STEP</text>
<text x="243.9" y="56.2">XSHT_5</text>
<text x="25.1" y="61.3">GND</text>
<text x="25.1" y="63.8">SDA</text>
<text x="60.7" y="63.8">XSHT_3</text>
<text x="195.5" y="63.8">XSHT_8</text>
<text x="243.9" y="61.3">DIR</text>
<text x="243.9" y="63.8">EN</text>
<text x="104" y="71.5">GND</text>
<text x="144.7" y="68.9">STEP</text>
<text x="144.7" y="71.5">DIR</text>
<text x="195.5" y="71.5">HALL</text>
<text x="15.7" y="75.3">3V3</text>
<text x="25.1" y="74">VIN</text>
<text x="25.1" y="76.5">GND</text>
<text x="60.7" y="74">SCL</text>
<text x="185" y="75.3">GND</text>
<text x="244.4" y="77" transform="rotate(90 244.4 77)">SDA</text>
<text x="246.9" y="77" transform="rotate(90 246.9 77)">SCL</text>
<text x="267.3" y="72.7">3V3</text>
<text x="25.1" y="79.1">SDA</text>
<text x="60.7" y="79.1">XSHT_4</text>
<text x="25.1" y="89.3">VIN</text>
<text x="60.7" y="89.3">SCL</text>
<text x="107.1" y="86.7">24V</text>
<text x="15.7" y="90.6">3V3</text>
<text x="25.1" y="91.8">GND</text>
<text x="25.1" y="94.4">SDA</text>
<text x="60.7" y="94.4">XSHT_5</text>
<text x="106.6" y="99.4">GND</text>
<text x="127" y="99.4">GND</text>
<text x="15.7" y="105.8">3V3</text>
<text x="25.1" y="104.5">VIN</text>
<text x="25.1" y="107.1">GND</text>
<text x="60.7" y="104.5">SCL</text>
<text x="170.8" y="104.5">3V3</text>
<text x="25.1" y="109.6">SDA</text>
<text x="60.7" y="109.6">XSHT_6</text>
<text x="25.1" y="119.8">VIN</text>
<text x="60.7" y="119.8">SCL</text>
<text x="96.9" y="114.7">24V</text>
<text x="218.4" y="114.7">SCL</text>
<text x="218.4" y="119.8">SDA</text>
<text x="231.6" y="118.5">GND</text>
<text x="15.7" y="121.1">3V3</text>
<text x="25.1" y="122.3">GND</text>
<text x="25.1" y="124.9">SDA</text>
<text x="60.7" y="124.9">XSHT_7</text>
<text x="93.5" y="123.6">+5</text>
<text x="15.7" y="136.3">3V3</text>
<text x="25.1" y="135">VIN</text>
<text x="25.1" y="137.6">GND</text>
<text x="60.7" y="135">SCL</text>
<text x="170.2" y="135">GND</text>
<text x="25.1" y="140.1">SDA</text>
<text x="60.7" y="140.1">XSHT_8</text>
<text x="78.6" y="140.1">GND</text>
<text x="86.2" y="140.1">GND</text>
<text x="99" y="140.1">GND</text>
<text x="119.9" y="142.7">3V3</text>
<text x="115.5" y="147.8">+5</text>
<text x="126.9" y="155.4">XSHT_1</text>
<text x="172.6" y="155.4">SDA</text>
<text x="30.2" y="160.5">GND</text>
<text x="126.9" y="157.9">XSHT_2</text>
<text x="126.9" y="160.5">XSHT_3</text>
<text x="172.6" y="157.9">SCL</text>
<text x="172.6" y="160.5">EN</text>
<text x="30.2" y="165.6">3V3</text>
<text x="30.2" y="163">HALL</text>
<text x="126.9" y="163">XSHT_4</text>
<text x="170.1" y="165.6">XSHT_5</text>
<text x="126.9" y="173.2">DIR</text>
<text x="126.9" y="170.7">HALL</text>
<text x="170.1" y="173.2">XSHT_8</text>
<text x="170.1" y="170.7">XSHT_7</text>
<text x="170.1" y="168.1">XSHT_6</text>
<text x="126.9" y="175.8">STEP</text>
<text x="177.8" y="191">GND</text>
</g>
<g font-size="2.3" fill="#000080">
<text x="40.3" y="25.7">J1</text>
<text x="40.3" y="38.4">SM06B-SRSS-TB__LF__SN_</text>
<text x="40.3" y="40.9">J2</text>
<text x="40.3" y="53.6">SM06B-SRSS-TB__LF__SN_</text>
<text x="40.3" y="56.2">J3</text>
<text x="40.3" y="68.9">SM06B-SRSS-TB__LF__SN_</text>
<text x="40.3" y="71.5">J4</text>
<text x="251.5" y="70.2">R?</text>
<text x="119" y="76.8">P?</text>
<text x="126.6" y="76.8">P?</text>
<text x="249" y="72.7">R?</text>
<text x="249" y="77.8">CPF0402B20R5E1</text>
<text x="251.5" y="75.3">CPF0402B20R5E1</text>
<text x="40.3" y="84.2">SM06B-SRSS-TB__LF__SN_</text>
<text x="40.3" y="86.7">J5</text>
<text x="93.8" y="86.7">J?</text>
<text x="113.9" y="86.4">C?</text>
<text x="113.9" y="94.6">ECPU1C154MA5</text>
<text x="40.3" y="99.4">SM06B-SRSS-TB__LF__SN_</text>
<text x="40.3" y="102">J6</text>
<text x="93.8" y="96.9">796642-2</text>
<text x="187.9" y="112.1">IC?</text>
<text x="40.3" y="114.7">SM06B-SRSS-TB__LF__SN_</text>
<text x="40.3" y="117.3">J7</text>
<text x="111.6" y="114.7">PS?</text>
<text x="160.2" y="117">C?</text>
<text x="160.2" y="119.5">04025A240GAT2A</text>
<text x="187.9" y="124.9">LTC4311</text>
<text x="40.3" y="130">SM06B-SRSS-TB__LF__SN_</text>
<text x="83.9" y="127.2">C?</text>
<text x="83.9" y="129.7">04026W105KAT2A</text>
<text x="104.2" y="129.7">C?</text>
<text x="111.6" y="127.4">7805SR-C</text>
<text x="40.3" y="132.5">J8</text>
<text x="104.2" y="132.2">04026W105KAT2A</text>
<text x="139.6" y="142.7">IC?</text>
<text x="40.3" y="145.2">SM06B-SRSS-TB__LF__SN_</text>
<text x="42.9" y="157.9">J9</text>
<text x="42.9" y="170.7">SM03B-SRSS-TB_LF__SN_</text>
<text x="139.6" y="191">3800</text>
</g>
</svg>
